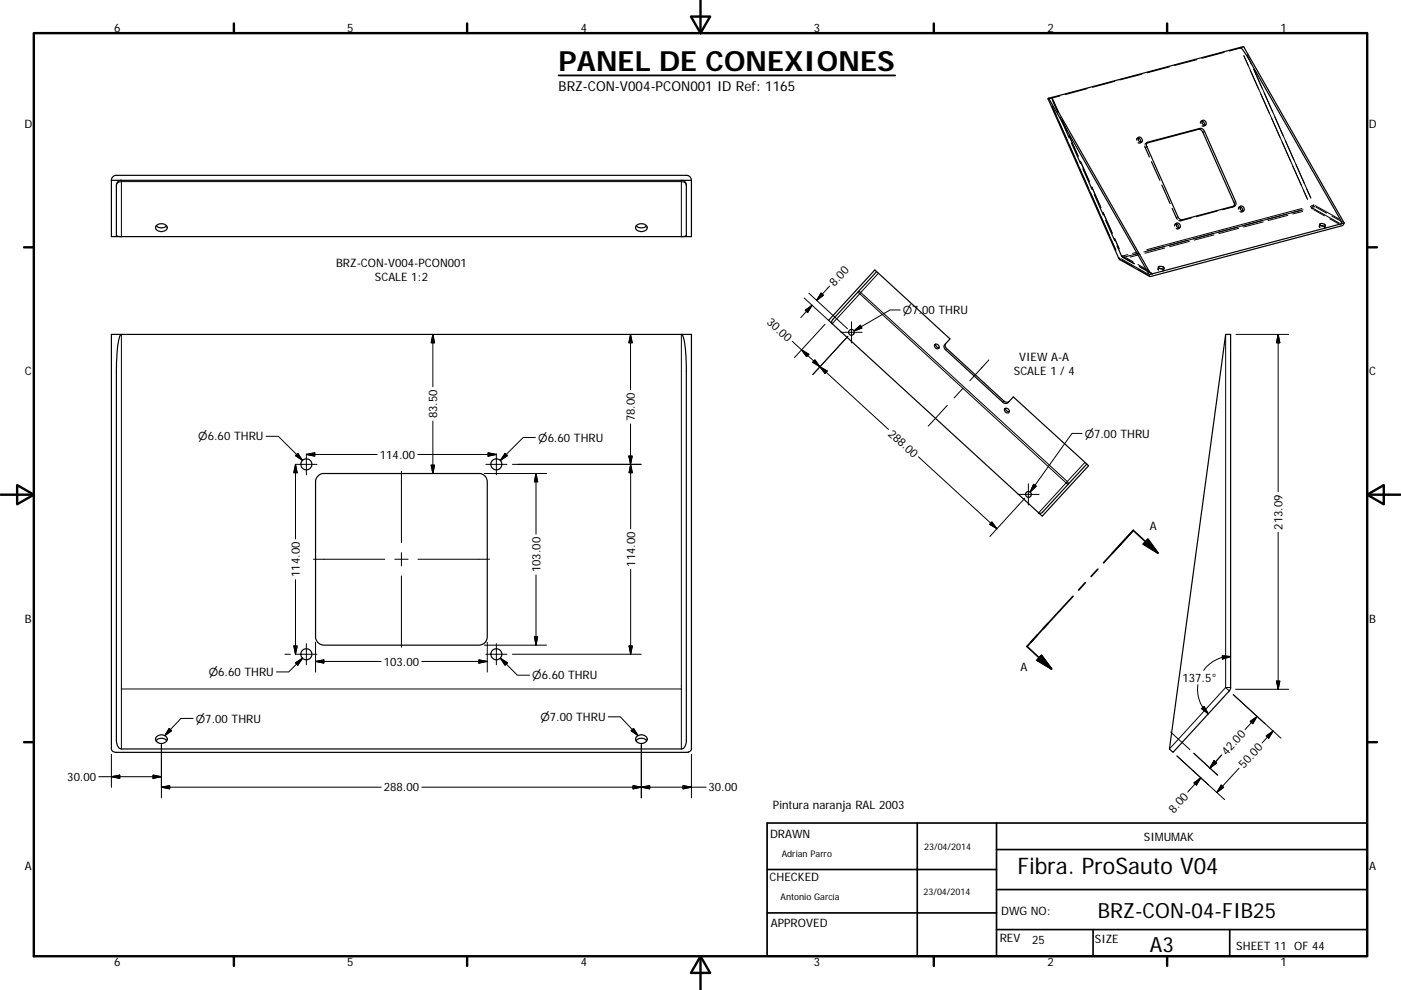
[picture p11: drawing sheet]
<svg xmlns="http://www.w3.org/2000/svg" width="297mm" height="210mm" viewBox="0 0 297 210" stroke-linecap="round" stroke-linejoin="round" font-family="sans-serif">
<g fill="none" stroke="#000" stroke-width=".21">
<path d="M263.7 11.8l13.4 30.3M263.7 11.9l.9 2M264.4 11.6l.9 2M265.1 14.9l1.8 4.1M265.8 14.6l1.8 4.1M265.9 14.8l12 27.1M267.3 20l1.8 4M268 19.7l1.8 4.1M25.7 38.2v.3a.93 .93 0 0 0-1 .8M144.5 38.5a.93 .93 0 0 1 1 .8M144.5 38.2v.3M144.5 38.5v11.7"/>
<path d="M144.5 38.5h-118.8v11.7M223.1 22.5l13.5 30.5M223.1 20.8l1.3 2.9M223.1 22.6l.9 2.1M225.1 25.4l1 2.2M225.3 25.6l.9 2.1M226.6 28.7l2 4.4M226.7 28.8l1.9 4.4M226.7 30.8l1.8 4M229 34.2l2 4.4M242.9 31.2l-.1 .1M243.1 31.1l-.1 .1"/>
<path d="M243.2 30.3l-.1 .1M243.4 30.2l-.2 .1M254.4 27.3l-.3 .1M255.4 27.9l-.3 .2M269.6 25.1l1.8 4M270.3 24.8l1.8 4M271.8 30.1l1.8 4.1M274.1 35.2l1.8 4.1M186.2 58l-3.7 4M233.4 44l-1.9-4.3 1.9 4.3M235.7 51.1l.9 2M235.8 49.4l-1.9-4.3 1.9 4.4"/>
<path d="M236.3 50.5l1 2.2M236.3 50.6l1 2.2M237.3 54.8h.1M237.3 54.7v.1M237.3 54.7l.1 .4M237.4 54.8v.1M237.4 55.1h.1M237.5 55l.1 .1M237.6 55.1h.1M237.7 54.9l5.6 3.2M237.8 54.3h.1M237.8 54.3l.1 .1"/>
<path d="M237.9 55.2l2.3 1.3M238 54.3v.1M238.1 54.5l.1 .1h-.2M238.2 54.4l2 1.1M238.5 54.8l2 1.1M239.1 54l-1 .3M241.1 53.5l-1 .2M241.3 56.1l2 1.1M241.3 53.8l-1 .2M241.3 57.2l2.3 1.3M241.5 53.7l-3.1 .9M241.5 56.5l2.1 1.1"/>
<path d="M241.7 54l-2.1 .5M243.9 57.8l.4 .3M246.7 52.3l-4.2 1.1M246.9 52.6l-4.1 1.1M249.5 46.1h-.1M249.7 46l-.1 .1M250.5 46.7l-.1 .1M250.7 46.6l-.2 .1M252.2 51.2l-4.2 1.1M257.2 49.6l-4.2 1.1M257.4 49.8l-4.2 1.1M261.5 43.8l-.1 .1"/>
<path d="M261.7 43.7l-.1 .1M262 42.8l-.4 .1M262.6 48.4l-4.2 1.2M267.6 46.8l-4.2 1.1M267.8 47.1l-4.2 1.1M272.8 45.4l-4.2 1.1M273 45.7l-4.1 1.1M276.1 44.2l-33 8.8M276.2 44.9l-2.1 .5M276.3 44.5l-33 8.7M276.3 40.3l.9 2M277 40l.9 2"/>
<path d="M277.9 43.8l.2 .2M278.2 44h-.2l.1 .2M278.4 44.2l5.6 3.1M278.4 44.2h-.3M278.4 43.9l.3-.1-.1 .2M278.5 44.5l2.3 1.3M278.5 43.5l-.6 .2M278.6 43.5l-.5 .5M278.8 43.6l5.1 2.9M279 43.9l2.3 1.3M281.9 46.4l2.3 1.3M282.4 45.8l2.3 1.3"/>
<path d="M25.7 70.9v75.2M91.8 70.9l.3 1.8h-.7zM91.8 70.9v11.1M133.7 70.9v11.8M133.7 70.9l.3 1.8h-.7zM144.5 70.9v75.2M168 72.4l20.4 18.7M169.9 74.2l1.6 .9-.5 .5zM170.5 63.2l5.1 4.7M170.7 65.8l1.5-1.1-1 1.6zM171.5 62.2l8.2 7.5M172.2 64.7l-2.4 2.7"/>
<path d="M172.8 76.3l1 1.5-1.5-1zM173.8 77.8l1.6 .9-.5 .5zM174.1 62.2l.5 .4-1.5 1.1zM174.9 68.8l-6.5 7M175.9 60.7l-2.8 3M176.4 68.7l5.9-6.4 43.7 40.1M178.3 70.5h4.5M179.8 71.3l-7.5 8.1M180.5 68.3v4.4M181.1 70.2l1.3-1.2 .3 .6zM182 61.9l.5 .1-.2 .3zM182.5 62l43.8 40.1 3.7-4"/>
<path d="M190.9 65.7h-2.2l-7.6 4.5M200.7 73.9l-.2 .3M208.2 78l-2.6 2.8M209.7 76.3l-1.6 1.7M259.9 70.9v74.9M262.1 70.9h11.1M271 70.9l.4 1.8h-.8zM271 70.9v33.4M56.4 92.5h2.6l5.2 5.2M62.7 98.5l.3 1.8h-.7zM62.7 98.5v15.8M62.7 98.5h4.5"/>
<path d="M63.1 96.2l1.1 1.5-1.5-1.1zM65 96.2v4.5M65 96.4l1.7-.4v.8zM65 96.4h15M85.1 99.9v15.2M91.4 98.7h.7l-.3 1.7zM91.8 89.3v11.1M103 98.5h4.5M103.5 96l1.7 .4-1.7 .4zM105.2 96.4h-16.6M105.2 96.2v4.5M107.1 96.2l.5 .4-1.5 1.1z"/>
<path d="M108.6 98.5h27.4M113.5 92.8h-2.6l-4.8 4.9M133.3 96.7h.7l-.3 1.8zM133.7 89.9v8.6M133.7 98.5v13.7M133.7 98.5l.4 1.8h-.7zM194.7 96.9l16.7 15.2M200.8 86l-4 4.4M204.2 82.3l-1.9 2.1M212.8 85l-.2 .3M229.4 91.9h-2.1l-8.9 12.5M66.4 118.6h15.2"/>
<path d="M83.7 118.6h2.8M85.1 117.2v2.8M88.6 118.6h15.2M102.7 100.4h2.5M105.3 100.4h10.6M113.6 100.4l.4 1.8h-.7zM113.6 100.4v12.9M210.3 110.7l1.1 1.4-1.6-.9zM215.8 104.9h4.5M217.3 105.7l-7.4 8.1M218 102.6v4.5M219.1 102.7l.6 .4-1.3 1.3z"/>
<path d="M226 102.4l-5.8 6.4M226.3 102.1a.32 .32 0 0 1 .2 .3 .32 .32 0 0 1-.1 .3l-.4-.3zM271 112.9v33.3M60.4 138.8h1.1M62.3 137h.7l-.3 1.8zM62.7 122.9v15.9M62.7 138.8h4.5M64.2 139.6l-3 2.9h-2.6M65 136.5v4.5M66.9 136.2v2.5M66.9 138.8v3.8M85.1 122.2v15.1"/>
<path d="M101.5 140l1.8 .3-1.8 .4zM102.7 136.8h2.5M103 138.8h4.5M103.3 136.2v2.5M103.3 138.8v3.8M105.2 136.5v4.5M105.3 136.8h10.6M106.1 139.6l3.6 3.6h2.6M106.1 139.6l1.5 1-.5 .5zM108.6 138.8h27.4M113.3 135.1h.7l-.4 1.7zM113.6 121.9v14.9"/>
<path d="M133.4 137h.7l-.4 1.8zM133.7 120.8v18M259.1 139.1l1.8 .2-1.7 .5zM260.9 139.3a6.8 6.8 0 0 0-4.6 1.7l-1.1 1.2M23.6 160v7M25.7 146.1h118.8M25.7 146.1v12.8M34.2 157.9v11.3M35.9 154.5l.5 .5-1.5 1zM41 152.4h-2.6l-3.5 3.6M62.7 140.6l1.5-1-1.1 1.5zM66.9 140.3l1.8-.3v.7z"/>
<path d="M66.9 140.3h13.9M103.3 140.3h-13.9M129 152h2.5l3.8 4M134.3 154.5l1 1.5-1.5-1zM136 157.9v11.3M144.5 146.1v12.8M146.6 160v9.2M248.2 155.3l4.1 3.7M253.1 159.8l5.1 4.6M254 145.2a7.1 7.1 0 0 0 1 4.9l1.2 1.3M254.8 150.3l.5-.5 .9 1.6zM259.9 145.8l.7 .8"/>
<path d="M259.9 145.8h1M259.9 145.8l-12 13.1M262 146.2h11.2M265.1 153l1.4-1-.9 1.5zM266.5 152l-2.5 2.7M268.2 153.5l-6.7-6.2 10.1 9.3M268.5 156.1l1.4-1.1-.9 1.6zM269.9 155l-2.3 2.6M270.6 144.5h.8l-.4 1.7zM23.6 164.7l1.8-.3v.7zM32.4 164.4l1.8 .3-1.8 .4zM34.2 164.7h-13.2"/>
<path d="M34.2 167l1.8-.4v.7zM34.2 167h46.6M89.4 167h60.3M134.2 166.6l1.8 .4-1.8 .3zM136 167l1.7-.4v.7zM144.8 166.6l1.8 .4-1.8 .3zM253.1 166.1l1.5-1.1-.9 1.5zM254.6 165l-2.8 3M256.2 166.5l-6.7-6.2 10.1 9.3M257.4 161.4l.6 .4-1.5 1.1zM258.9 160.3l-1.2 1.3M258.9 166.5l.5 .5-1.4 1.1z"/>
<path d="M259.1 160.1l-2.6 2.8M262.7 162.9l-4.7 5.2"/>
</g>
<g fill="none" stroke="#000" stroke-width=".25">
<path d="M230.5 18.8l-4.7 1.2M236.3 17.3l-4.7 1.2M242.1 15.7l-4.7 1.2M247.9 14.2l-4.6 1.2M253.7 12.7l-4.7 1.2M259.5 11.1l-4.6 1.2M263 10.1a12.3 12.3 0 0 1 2.2 3.2l19 33.3a.66 .66 0 0 1 .1 .9M263 10.1l-39.9 10.6M263.2 10.1l-2.5 .7M263.7 9.9l-.2 .1M263.7 9.9l21.3 37.4M263.7 9.9l-.7 .2"/>
<path d="M23.6 38.2a1.05 1.05 0 0 1 1.1-1h120.8a1.05 1.05 0 0 1 1.1 1M23.6 38.2v12h123v-12M23.6 38.2h123M25.7 38.2a1.05 1.05 0 0 0-1 1.1v10.6l.2 .2 .8 .1M144.5 38.2a1.05 1.05 0 0 1 1 1.1v10.7l-1 .2M222.2 21h.1M222.2 21l15 33.8 6.6 3.8M222.3 20.8l-.1 .2M222.3 20.8l21.4 37.5M223.1 20.7a9.3 9.3 0 0 0 1.5 3.4l19 33.3 .5 .6 .3 .1M223.1 20.7l-.8 .1M223.3 21.6l1 2.2"/>
<path d="M224.7 20.3l-2.4 .7M224.8 24.9l1.9 4.4M227.2 30.4l1.9 4.3M229.6 35.8l1.9 4.4M241 29.7a.4 .4 0 0 1 .3-.4 .4 .4 0 0 1 .5 .3 .39 .39 0 0 1 .1 .6 .39 .39 0 0 1-.6 0M241.2 29.3h-.1M241.4 29.1a.56 .56 0 0 1 .7 .3 .56 .56 0 0 1-.2 .7 .66 .66 0 0 1-.5-1zM241.5 29.1l-.2 .1M241.8 30.2l-.1 .1M242.1 30.1l-.1 .1M242.7 31l1 2.3M243.1 30.4l-.3 .2"/>
<path d="M243.1 30.4h-.2M243.1 30.4h.1M243.1 30.4l11-3a.91 .91 0 0 1 .9 .7l6.7 15-.1 .7M243.2 30.3l11.2-3.1a.91 .91 0 0 1 1 .7l6.6 14.8a.7 .7 0 0 1-.3 1l-11 2.9a.91 .91 0 0 1-1-.6l-6.6-15zM243.3 30.2l-.1 .1M244.1 34.3l1.8 3.9M246.3 39.2l1.8 4M254.5 26.1a.4 .4 0 0 1 .3-.4 .4 .4 0 0 1 .5 .3 .39 .39 0 0 1 .1 .6 .39 .39 0 0 1-.5 .1M254.8 25.7h-.1M254.9 25.6a.54 .54 0 0 1 .7 .2 .54 .54 0 0 1-.2 .8 .71 .71 0 0 1-.5-1zM255 25.5l-.1 .1M255.4 26.6l-.1 .1"/>
<path d="M255.6 26.5l-.1 .1M33.1 47.9a1.51 1.51 0 0 0 2.2 0M33.2 47.8a1.34 1.34 0 0 1 2.3 .6 1.38 1.38 0 0 1-1.3 .7 1.38 1.38 0 0 1-1.2-.8zM134.9 47.9a1.51 1.51 0 0 0 2.2 0M134.9 47.8a1.4 1.4 0 0 1 2.3 .5 1.31 1.31 0 0 1-1.2 .8 1.31 1.31 0 0 1-1.2-.8zM185.9 57.6l-9.3 10.2a.72 .72 0 0 0-.2 .9M232 41.3l1.9 4.3M234.4 46.7l1.9 4.4M236.8 52.2l1.1 2.2M238 54.5l2.5 1.5M241.7 56.6l2.5 1.4M244.4 58.1l-.7 .2"/>
<path d="M245.6 56.9l-.1 .2M245.6 56.6v.2M245.6 56.6l.4-.1a.5 .5 0 0 1 .7 .5h-.3a.67 .67 0 0 1-.8-.4zM245.7 57.3l-.1-.1a.68 .68 0 0 1 1.1 .1l-.2 .2M246.7 57.2v.2M246.8 56.9v.1M248.5 44.2l1.1 2.3M249 47.9a.39 .39 0 0 1 .4-.4 .39 .39 0 0 1 .4 .3 .4 .4 0 0 1 .2 .6 .4 .4 0 0 1-.6 .1M249.3 47.5h-.1M249.4 47.4a.54 .54 0 0 1 .8 .2 .54 .54 0 0 1-.3 .8 .76 .76 0 0 1-.5-1zM249.5 47.3l-.1 .1M249.9 48.5h-.1"/>
<path d="M250.1 48.3l-.1 .1M252.6 46.2l-2.2 .6h-.5M258.1 44.7l-4.5 1.3M261.6 43.8l-2.4 .7M261.8 43.6l-.1 .1M262.6 44.3a.42 .42 0 0 1 .4-.4 .42 .42 0 0 1 .4 .5 .36 .36 0 0 1 0 .5 .36 .36 0 0 1-.5 0M262.8 43.9h-.1M263 43.7a.56 .56 0 0 1 .7 .3 .56 .56 0 0 1-.2 .7 .69 .69 0 0 1-.5-1zM263 43.7l-.1 .1M263.5 44.9h-.1M263.7 44.7l-.2 .1M279.8 47.9l-.1 .1"/>
<path d="M279.8 47.5v.2M279.9 48.2l-.2-.1a.72 .72 0 0 1 1.2 .1l-.2 .2M279.9 47.5l.5-.1a.36 .36 0 0 1 .4 .1 .36 .36 0 0 1 .1 .4h-.5a.39 .39 0 0 1-.4 0 .39 .39 0 0 1-.1-.4zM280.9 48.1v.2M281 47.8v.2M284.3 47.5l-39.9 10.6M285 47.3l-.5 .6-40.6 10.8-.2-.1v-.3M285 47.3l-.7 .2M23.6 70.9h123v88a.96 .96 0 0 1-1.1 .7h-120.8a.96 .96 0 0 1-1.1-.7zM25.7 70.9a4 4 0 0 0-.8 2.7l-.2 4.6v78.8a1.65 1.65 0 0 0 1 1.9h118.8a1.54 1.54 0 0 0 1-1.9v-78.3a22.4 22.4 0 0 0-.8-7.6l-.2-.2M176.4 68.7l-.7-.8 9.8-10.6 15.9 14.6-1.1 1.2a.75 .75 0 0 0 .2 1.1l12.1 11.1a.84 .84 0 0 0 1.1 .1l1.1-1.2 16 14.6-9.8 10.7-.8-.7M176.4 68.7l43.8 40.1"/>
<path d="M198.2 73.1a.55 .55 0 0 1 .8 .1 .55 .55 0 0 1-.1 .8 .64 .64 0 0 1-.7-.9zM198.3 73a.73 .73 0 0 0 .8 .7M200.5 72.9a.75 .75 0 0 0 .2 1l12.1 11.1a.84 .84 0 0 0 1.1 .2M259.9 70.9h1v75.1l-.3 .6-11.9 13-.8-.7zM213.1 86.7a.55 .55 0 0 1 .7 .1 .55 .55 0 0 1-.1 .8 .61 .61 0 0 1-.6-.2 .61 .61 0 0 1 0-.7zM213.2 86.6a.7 .7 0 0 0 .8 .7M230.4 98.4l-9.3 10.2a.66 .66 0 0 1-.9 .2M67.5 100.9l.9-.5h33.1a1.76 1.76 0 0 1 1.8 1.8v32.9a1.76 1.76 0 0 1-1.8 1.7h-32.8a1.8 1.8 0 0 1-1.8-1.7v-33.2zM33.1 157.1a1.49 1.49 0 0 1 2.3 0M33.2 156.3a1.32 1.32 0 0 1 1.3-.4 1.32 1.32 0 0 1 1 1.1 1.34 1.34 0 0 1-1.3 .7 1.34 1.34 0 0 1-1.2-.9zM134.8 157.1a1.47 1.47 0 0 1 2.3 0M134.9 156.3a1.36 1.36 0 0 1 2.3 .5 1.28 1.28 0 0 1-1.2 .9 1.28 1.28 0 0 1-1.2-.9z"/>
<circle cx="180.5" cy="70.5" r=".62"/>
<circle cx="65" cy="98.5" r="1.17"/>
<circle cx="105.2" cy="98.5" r="1.17"/>
<circle cx="218" cy="104.9" r=".61"/>
<circle cx="65" cy="138.8" r="1.17"/>
<circle cx="105.2" cy="138.8" r="1.17"/>
</g>
<g fill="none" stroke="#000" stroke-width=".51">
<path d="M148.5 0v7M7.2 7h282.7v195.8h-282.7zM49.6 5v2M99 5v2M146.5 3.5h4.1l-2.1 3.5zM198 5v2M247.5 5v2M5.1 52.5h2.1M289.9 52.5h2M.1 104.9h7.1M3.6 102.9l3.6 2-3.6 2.1zM289.9 104.9l3.5-2v4.1z"/>
<path d="M289.9 104.9h7M5.1 157.4h2.1M289.9 157.4h2M49.6 202.8v2.1M99 202.8v2.1M148.5 202.8l2.1 3.6h-4.1zM148.5 202.8v7.1M198 202.8v2.1M247.5 202.8v2.1"/>
</g>
<g fill="none" stroke="#000" stroke-width=".36">
<path d="M243.4 114.4l2.1 2.9-3.1-1.9zM245.5 117.3l-5.2-4.8-6.3 6.9M220 134.7l-1.5 1.5M220.8 139l2.1 2.9-3-1.9zM222.2 132.2l-4.5 4.9 5.2 4.8M227.5 126.5l-6.3 6.8M230.1 123.6l-1.4 1.6M232.8 120.7l-1.5 1.6M162.6 174.6h127.3v28.2h-127.3zM194.5 174.6v28.2M211.3 174.6v28.2M162.6 193.6h48.7"/>
<path d="M162.6 184.4h48.7M211.3 197.2h78.6M211.3 188.7h78.6M211.3 180.2h78.6M231.8 197.2v5.6M260.7 197.2v5.6"/>
</g>
<path d="M243.4 114.4l2.1 2.9-3.1-1.9zM220.8 139l2.1 2.9-3-1.9z" fill="#000" stroke="#000" stroke-width=".36"/>
<path d="M118.4 16h71.4" fill="none" stroke="#000" stroke-width=".38"/>
<g fill="#000" stroke="#000" stroke-width=".21">
<path d="M91.8 70.9l.3 1.8h-.7zM133.7 70.9l.3 1.8h-.7zM170.7 65.8l1.5-1.1-1 1.6zM169.9 74.2l1.6 .9-.5 .5zM172.8 76.3l1 1.5-1.5-1zM174.1 62.2l.5 .4-1.5 1.1zM173.8 77.8l1.6 .9-.5 .5zM181.1 70.2l1.3-1.2 .3 .6zM271 70.9l.4 1.8h-.8zM63.1 96.2l1.1 1.5-1.5-1.1zM65 96.4l1.7-.4v.8zM91.4 98.7h.7l-.3 1.7z"/>
<path d="M103.5 96l1.7 .4-1.7 .4zM107.1 96.2l.5 .4-1.5 1.1zM133.3 96.7h.7l-.3 1.8zM62.7 98.5l.3 1.8h-.7zM113.6 100.4l.4 1.8h-.7zM133.7 98.5l.4 1.8h-.7zM210.3 110.7l1.1 1.4-1.6-.9zM219.1 102.7l.6 .4-1.3 1.3zM62.3 137h.7l-.3 1.8zM66.9 140.3l1.8-.3v.7zM113.3 135.1h.7l-.4 1.7zM133.4 137h.7l-.4 1.8z"/>
<path d="M259.1 139.1l1.8 .2-1.7 .5zM35.9 154.5l.5 .5-1.5 1zM62.7 140.6l1.5-1-1.1 1.5zM101.5 140l1.8 .3-1.8 .4zM106.1 139.6l1.5 1-.5 .5zM134.3 154.5l1 1.5-1.5-1zM254.8 150.3l.5-.5 .9 1.6zM265.1 153l1.4-1-.9 1.5zM268.5 156.1l1.4-1.1-.9 1.6zM270.6 144.5h.8l-.4 1.7zM23.6 164.7l1.8-.3v.7zM32.4 164.4l1.8 .3-1.8 .4z"/>
<path d="M34.2 167l1.8-.4v.7zM134.2 166.6l1.8 .4-1.8 .3zM136 167l1.7-.4v.7zM144.8 166.6l1.8 .4-1.8 .3zM253.1 166.1l1.5-1.1-.9 1.5zM257.4 161.4l.6 .4-1.5 1.1zM258.9 166.5l.5 .5-1.4 1.1z"/>
</g>
<text font-size="5.9" x="118.4" y="15">PANEL DE CONEXIONES</text>
<text font-size="4.8" x="215.7" y="185.3">Fibra. ProSauto V04</text>
<g font-size="4.4">
<text x="232.8" y="194.6">BRZ-CON-04-FIB25</text>
<text x="243.8" y="201.8">A3</text>
</g>
<text font-size="2.9" x="118.4" y="19.4">BRZ-CON-V004-PCON001 ID Ref: 1165</text>
<g font-size="2.5">
<text x="24.2" y="6.8">6</text>
<text x="73.6" y="6.8">5</text>
<text x="123.1" y="6.8">4</text>
<text x="172.6" y="6.8">3</text>
<text x="222.1" y="6.8">2</text>
<text x="271.5" y="6.8">1</text>
<text x="5.2" y="27.1">D</text>
<text x="290.2" y="27.1">D</text>
<text x="71.3" y="56.6">BRZ-CON-V004-PCON001</text>
<text x="79.5" y="59.6">SCALE 1:2</text>
<text x="176.9" y="60.9" transform="rotate(-48 176.9 60.9)">8.00</text>
<text x="162.4" y="68.5" transform="rotate(42 162.4 68.5)">30.00</text>
<text x="216.1" y="76.6">VIEW A-A</text>
<text x="5.3" y="79.6">C</text>
<text x="215" y="79.6">SCALE 1 / 4</text>
<text x="290.3" y="79.6">C</text>
<text x="92.7" y="88.8" transform="rotate(-90 92.7 88.8)">83.50</text>
<text x="134.6" y="89.4" transform="rotate(-90 134.6 89.4)">78.00</text>
<text x="188.2" y="92.2" transform="rotate(42 188.2 92.2)">288.00</text>
<text x="80.6" y="97.3">114.00</text>
<text x="243.8" y="112.3">A</text>
<text x="271.9" y="112.3" transform="rotate(-90 271.9 112.3)">213.09</text>
<text x="63.6" y="122.4" transform="rotate(-90 63.6 122.4)">114.00</text>
<text x="114.6" y="121.4" transform="rotate(-90 114.6 121.4)">103.00</text>
<text x="134.6" y="120.2" transform="rotate(-90 134.6 120.2)">114.00</text>
<text x="5.3" y="132.1">B</text>
<text x="290.3" y="132.1">B</text>
<text x="81.4" y="141.2">103.00</text>
<text x="216.4" y="142.4">A</text>
<text x="250.7" y="144.6">137.5°</text>
<text x="260.1" y="160.3" transform="rotate(-48 260.1 160.3)">42.00</text>
<text x="14.3" y="165.6">30.00</text>
<text x="81.4" y="167.9">288.00</text>
<text x="150.2" y="167.9">30.00</text>
<text x="263.7" y="163.1" transform="rotate(-47 263.7 163.1)">50.00</text>
<text x="163.9" y="171.6">Pintura naranja RAL 2003</text>
<text x="248.9" y="172.6" transform="rotate(-48 248.9 172.6)">8.00</text>
<text x="163.3" y="177.7">DRAWN</text>
<text x="242.5" y="178.3">SIMUMAK</text>
<text x="5.3" y="184.5">A</text>
<text x="290.3" y="184.5">A</text>
<text x="163.2" y="187">CHECKED</text>
<text x="163.4" y="196.6">APPROVED</text>
<text x="212.3" y="194">DWG NO:</text>
<text x="212" y="199.7">REV</text>
<text x="218.8" y="200.2">25</text>
<text x="232.2" y="200">SIZE</text>
<text x="262.1" y="201.4">SHEET 11 OF 44</text>
<text x="24.2" y="204.9">6</text>
<text x="73.6" y="204.9">5</text>
<text x="123.1" y="204.9">4</text>
<text x="172.6" y="204.9">3</text>
<text x="222.1" y="204.9">2</text>
<text x="271.5" y="204.9">1</text>
</g>
<g font-size="2.3">
<text x="191.4" y="66.7">⌀7.00 THRU</text>
<text x="42" y="93.4">⌀6.60 THRU</text>
<text x="114.1" y="93.7">⌀6.60 THRU</text>
<text x="230" y="92.8">⌀7.00 THRU</text>
<text x="44.3" y="143.4">⌀6.60 THRU</text>
<text x="112.9" y="144.1">⌀6.60 THRU</text>
<text x="41.5" y="153.3">⌀7.00 THRU</text>
<text x="114.6" y="152.9">⌀7.00 THRU</text>
</g>
<g font-size="1.9">
<text x="165.7" y="181.7">Adrian Parro</text>
<text x="195.9" y="180.4">23/04/2014</text>
<text x="165.5" y="191">Antonio García</text>
<text x="195.8" y="189.9">23/04/2014</text>
</g>
</svg>
